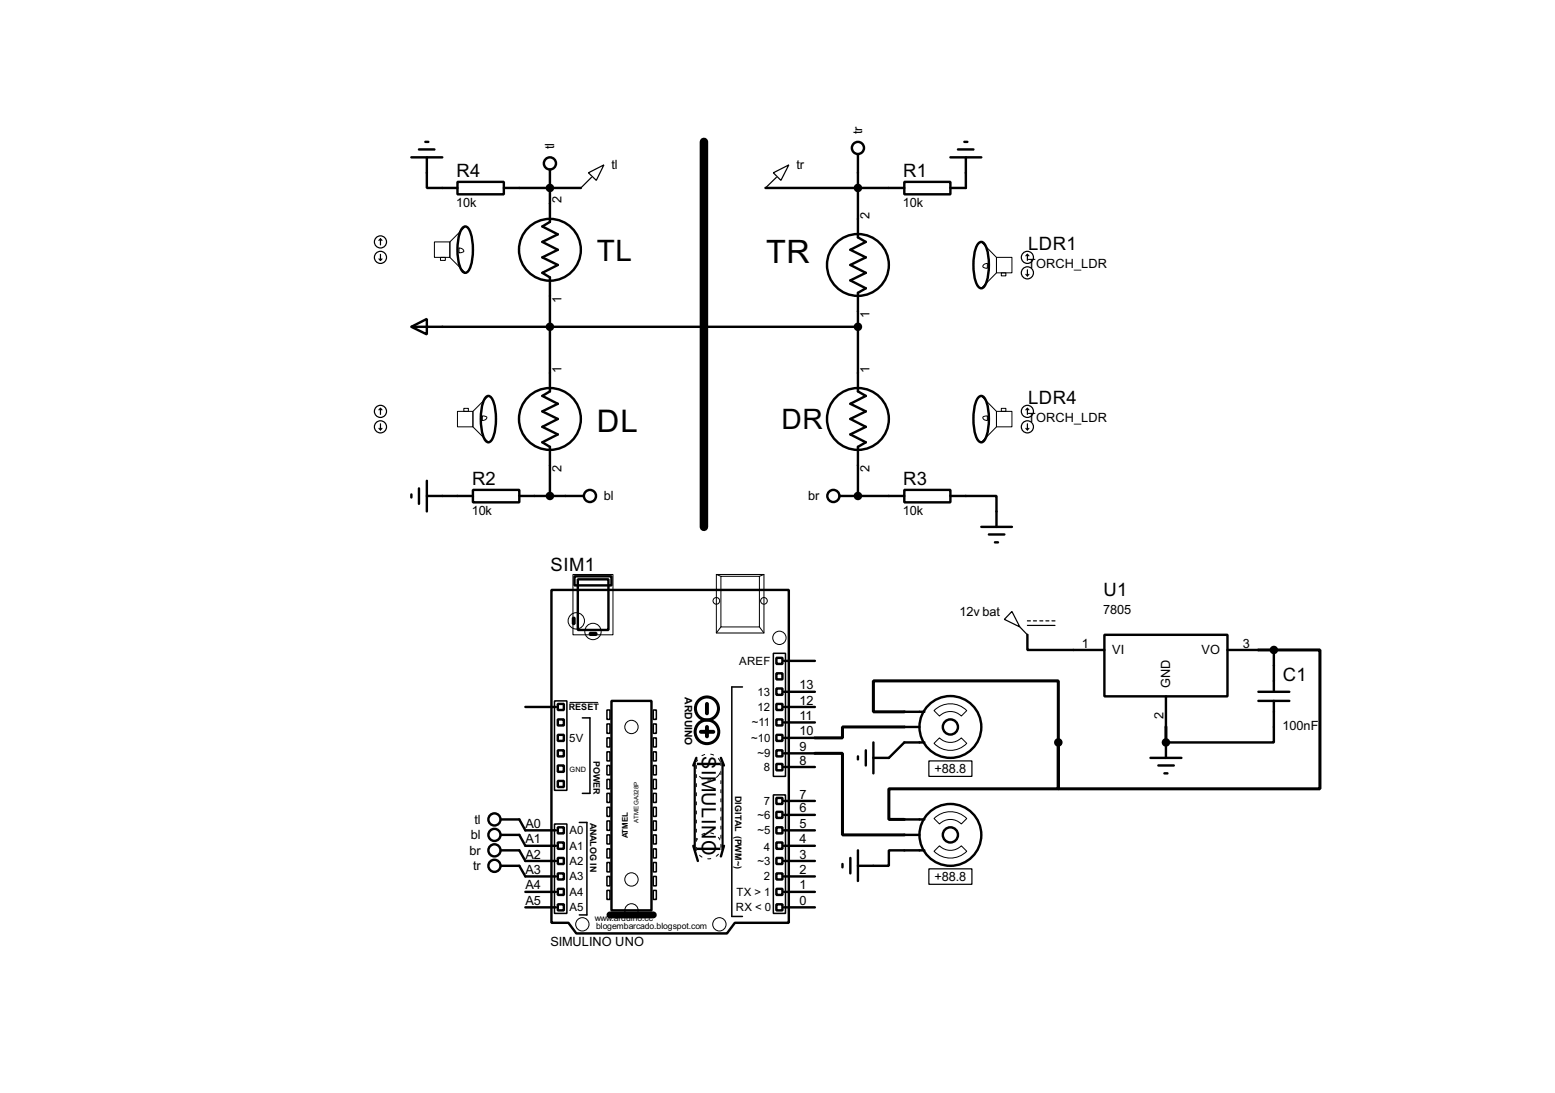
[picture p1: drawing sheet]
<svg xmlns="http://www.w3.org/2000/svg" width="256mm" height="180mm" viewBox="0 0 256 180" stroke-linecap="round" stroke-linejoin="round" font-family="sans-serif">
<g fill="none" stroke="#000" stroke-width=".4">
<path d="M67.9 26h5.1M69.1 24.7h2.6M70.2 23.4h.5M70.4 26v5h5.1M75.5 30h7.6v2.1h-7.6zM76.4 37.5l.4-.1a1.59 1.59 0 0 1 .9 1.4 9.1 9.1 0 0 1-.4 5.8l-.3 .3-.2 .1a1.58 1.58 0 0 1-1.1-1.4 9 9 0 0 1 .5-5.9zM83.1 31h12.7M90.7 28v8.6l-1.2 .8 2.5 1.3-2.5 1.2 2.5 1.3-2.5 1.3 2.5 1.2-2.5 1.3 1.2 .8v18.8l-1.2 .7 2.5 1.3-2.5 1.3 2.5 1.2-2.5 1.3 2.5 1.3-2.5 1.3 1.2 .7v8.1M126.3 31h22.9M141.5 25.5v13.7l1.3 .7-2.5 1.3 2.5 1.3-2.5 1.2 2.5 1.3-2.5 1.3 2.5 1.3-1.3 .7v16.3l1.3 .7-2.5 1.3 2.5 1.3-2.5 1.2 2.5 1.3-2.5 1.3 2.5 1.3-1.3 .7v8.1M149.2 30h7.6v2.1h-7.6zM156.8 26h5.1"/>
<path d="M158 24.7h2.6M159.1 23.4h.5M159.3 26v5h-2.5M161.5 40l.4-.1a1.56 1.56 0 0 1 .9 1.4 9.2 9.2 0 0 1-.4 5.9l-.3 .2-.2 .2a1.58 1.58 0 0 1-1.1-1.5 8.9 8.9 0 0 1 .5-5.8zM67.9 53.9l2.5-1.3v2.6zM67.9 53.9h73.6M70.4 79.3v5.1M80.3 65.4l.3-.1a1.56 1.56 0 0 1 .9 1.4 9.2 9.2 0 0 1-.4 5.9l-.3 .2-.2 .2a1.59 1.59 0 0 1-1-1.5 9.1 9.1 0 0 1 .4-5.8zM161.5 65.4l.4-.1a1.56 1.56 0 0 1 .9 1.4 9.2 9.2 0 0 1-.4 5.9l-.3 .2-.2 .2a1.58 1.58 0 0 1-1.1-1.5 8.9 8.9 0 0 1 .5-5.8zM67.9 81.6v.5M69.1 80.6v2.5M70.4 81.8h7.6"/>
<path d="M78 80.8h7.7v2.1h-7.7zM85.7 81.8h10.6M91 97.3h39.1v54.9h-8.9l-1.3 1.8h-24.8l-1.3-1.8h-2.8zM94.8 95.1h6.1v1.5h-6.1zM95.3 95.6h5.1v8.3h-5.1zM138.5 81.8h10.7M149.2 80.8h7.6v2.1h-7.6zM156.8 81.8h7.6v5.1M161.9 86.9h5M163.1 88.2h2.6M164.1 89.5h.5M86.7 116.6h5"/>
<path d="M92 118.7h1v1h-1zM92 116.1h1v1h-1zM94.5 101.9h.3v1h-.3zM97.3 104.4h1.1v.3h-1.1zM100.9 115.6h6.6v34.6h-6.6zM128.1 108.5h1v1h-1zM128.1 113.6h1v1h-1zM128.1 116.1h1v1h-1zM128.1 118.7h1v1h-1zM128.1 111.1h1v1h-1zM129.3 119.2h5.1M129.3 116.6h5.1"/>
<path d="M129.3 114.1h5.1M129.3 109h5.1M149.2 117.4h3.3M149.2 119.9h2.5M169.5 104.7v2.5h12.7M182.2 104.7h20.3v10.2h-20.3zM192.3 114.9v5M202.5 107.2h5.1M207.6 114.1h5.1M207.6 115.6h5.1M210.1 115.6v6.9h-17.8v2.5M210.1 107.2v6.9"/>
<path d="M82.6 135.2h3.1l1 1.8h5M82.6 137.7h3.1l1 1.8h5M92 123.8h1v1h-1zM92 128.8h1v1h-1zM92 136.5h1v1h-1zM92 139h1v1h-1zM92 126.3h1v1h-1zM92 121.2h1v1h-1zM114.4 139.5l.7 2.5M114.6 126h4.6v14h-4.6zM114.9 125l-.5 1.3M118.9 125l.5 1.3"/>
<path d="M119.4 139.5l-.5 1.8M128.1 121.2h1v1h-1zM128.1 123.8h1v1h-1zM128.1 131.6h1v1h-1zM128.1 133.9h1v1h-1zM128.1 136.5h1v1h-1zM128.1 139h1v1h-1zM128.1 126h1v1.1h-1zM129.3 139.5h5.1M129.3 137h5.1M129.3 134.4h5.1M129.3 132.1h5.1"/>
<path d="M129.3 126.5h5.1M129.3 124.3h5.1M129.3 121.7h5.1M141.5 124.8v.5M142.8 123.8v2.5M144.1 122.5v5.1M149.2 135.2h3.3M149.2 137.7h2.5M152.5 122.5h-3.3l-2.6 2.5h-2.5M189.8 125h5.1M191.1 126.3h2.5M192.1 127.6h.5"/>
<path d="M82.6 140.3h3.1l1 1.7h5M82.6 142.8h3.1l1 1.8h5M86.7 149.7h5M86.7 147.1h5M92 141.5h1v1h-1zM92 144.1h1v1h-1zM92 146.6h1v1h-1zM92 149.2h1v1h-1zM128.1 141.5h1v1h-1zM128.1 144.1h1v1h-1zM128.1 146.6h1v1h-1zM128.1 149.2h1v1h-1z"/>
<path d="M129.3 149.7h5.1M129.3 147.1h5.1M129.3 144.6h5.1M129.3 142h5.1M139 142.5v.6M140.3 141.5v2.6M141.5 140.3v5M152.5 140.3h-5.9v2.5h-5.1"/>
<circle cx="90.7" cy="27" r="1"/>
<circle cx="141.5" cy="24.4" r="1"/>
<circle cx="90.7" cy="41.2" r="5.1"/>
<circle cx="141.5" cy="43.7" r="5.1"/>
<circle cx="90.7" cy="69.1" r="5.1"/>
<circle cx="141.5" cy="69.1" r="5.1"/>
<circle cx="97.3" cy="81.8" r="1"/>
<circle cx="137.4" cy="81.8" r="1"/>
<circle cx="156.7" cy="119.9" r="5.1"/>
<circle cx="156.7" cy="119.9" r="1.25"/>
<circle cx="81.5" cy="135.2" r="1"/>
<circle cx="81.5" cy="137.7" r="1"/>
<circle cx="156.7" cy="137.7" r="5.1"/>
<circle cx="156.7" cy="137.7" r="1.25"/>
<circle cx="81.5" cy="140.3" r="1"/>
<circle cx="81.5" cy="142.8" r="1"/>
</g>
<g fill="#000">
<circle cx="90.7" cy="31" r=".2"/>
<circle cx="141.5" cy="81.8" r=".2"/>
<circle cx="192.3" cy="122.5" r=".25"/>
</g>
<g fill="none" stroke="#000" stroke-width=".5">
<path d="M149.2 119.9h-10.2v1.8h-4.6M149.2 117.4h-5.1v-5.1h30.5v10.2M192.3 119.9v2.6M207.6 107.2h10.1v22.9h-43.1v-7.6M134.4 124.3h4.6v13.4h10.2M174.6 122.5v7.6h-28v5.1h2.6"/>
<circle cx="116.6" cy="116.9" r="1.9"/>
<circle cx="116.6" cy="120.7" r="1.95"/>
</g>
<g fill="none" stroke="#000" stroke-width=".25">
<path d="M91.5 115.6h2v14.8h-2zM96.1 118.4h1.2v12.5h-1.2M100.1 117.1h.5v1.6h-.5zM100.1 119.4h.5v1.6h-.5zM107.8 117.1h.5v1.6h-.5zM107.8 119.4h.5v1.6h-.5zM122.5 113.3h-1.8v37.9h1.8M127.6 107.8h2v20.3h-2zM91.5 135.9h2v14.8h-2zM95.6 135.7h1.2v15.2h-1.2M100.1 121.7h.5v1.5h-.5zM100.1 124h.5v1.5h-.5z"/>
<path d="M100.1 126.3h.5v1.5h-.5zM100.1 128.6h.5v1.5h-.5zM100.1 130.9h.5v1.5h-.5zM100.1 133.2h.5v1.5h-.5zM100.1 135.4h.5v1.6h-.5zM100.1 137.7h.5v1.5h-.5zM107.8 121.7h.5v1.5h-.5zM107.8 124h.5v1.5h-.5zM107.8 126.3h.5v1.5h-.5zM107.8 128.6h.5v1.5h-.5zM107.8 130.9h.5v1.5h-.5zM107.8 133.2h.5v1.5h-.5z"/>
<path d="M107.8 135.4h.5v1.6h-.5zM107.8 137.7h.5v1.5h-.5zM127.6 131.1h2v19.6h-2zM100.1 140h.5v1.5h-.5zM100.1 142.3h.5v1.5h-.5zM100.1 144.6h.5v1.5h-.5zM100.1 146.9h.5v1.5h-.5zM107.8 140h.5v1.5h-.5zM107.8 142.3h.5v1.5h-.5zM107.8 144.6h.5v1.5h-.5zM107.8 146.9h.5v1.5h-.5z"/>
</g>
<g fill="none" stroke="#fff" stroke-width=".16">
<path d="M114.9 125.8v14.5M118.9 125.8v14.5"/>
<circle cx="116.8" cy="126.5" r="2.15"/>
<circle cx="116.8" cy="139.5" r="2.15"/>
</g>
<circle cx="116.8" cy="126.5" r="2.15" fill="none" stroke="#000" stroke-width=".16" stroke-dasharray="2 1 .5 1 .5 1"/>
<g fill="none" stroke="#000" stroke-width=".16" stroke-dasharray=".5 1">
<path d="M118.9 125.8v14.5M114.9 140.3v-14.5"/>
<circle cx="116.8" cy="139.5" r="2.15"/>
</g>
<path d="M116.6 116.1v1.6M116.6 119.9v1.6M115.6 120.7h2.1" fill="none" stroke="#000" stroke-width=".65"/>
<g fill="none" stroke="#000" stroke-width=".16">
<path d="M71.7 39.9h2.5v2.6h-2.5zM76.4 37.5a5.2 5.2 0 0 0-.9 3.7 5.1 5.1 0 0 0 .9 3.7l.4 .1-2.6-2.5v-2.6l2.6-2.5zM161.9 39.9l2.5 2.6v2.5l-2.5 2.6a1.59 1.59 0 0 0 .9-1.5 9.1 9.1 0 0 0-.4-5.8zM72.7 42.5h.8v.5h-.8zM75.7 40.9a.71 .71 0 0 1 .8 .6l-.8 .2zM162.3 43.6l.6-.1v.8l-.7-.2-.1-.1zM164.4 42.5h2.5v2.5h-2.5zM165.2 45h.7v.5h-.7zM75.5 67.9h2.5v2.5h-2.5zM76.5 67.4h.8v.5h-.8zM79.6 68.6l.6 .1 .1 .2a.65 .65 0 0 1-.7 .5zM80.3 65.4a5.2 5.2 0 0 0-1 3.7 5.4 5.4 0 0 0 1 3.7l.3 .2-2.6-2.6v-2.5l2.6-2.6z"/>
<path d="M161.9 65.3l2.5 2.6v2.5l-2.5 2.6a1.59 1.59 0 0 0 .9-1.5 9.1 9.1 0 0 0-.4-5.8zM162.2 68.7l.7-.1v.8a.62 .62 0 0 1-.8-.5zM164.4 67.9h2.5v2.5h-2.5zM165.2 67.4h.7v.5h-.7zM94.5 94.8h6.6v9.9h-6.6zM118.2 94.8h7.8v9.6h-7.8zM118.2 94.8l.7 .3M118.9 95.1h6.4v8.3h-6.4zM126 94.8l-.7 .3M94 115.9h4.6M118.9 103.4l-.7 1M125.3 103.4l.7 1"/>
<path d="M154.1 117.2a3.8 3.8 0 0 1 5.4 0l-.9 .9a2.54 2.54 0 0 0-3.6 0zM154.1 122.6l.9-.9a2.54 2.54 0 0 0 3.6 0l.9 .9a3.7 3.7 0 0 1-5.4 0zM154.1 135a3.8 3.8 0 0 1 5.4 0l-.9 .9a2.54 2.54 0 0 0-3.6 0zM154.1 140.4l.9-.9a2.54 2.54 0 0 0 3.6 0l.9 .9a3.8 3.8 0 0 1-5.4 0z"/>
<circle cx="118.1" cy="99.1" r=".55"/>
<circle cx="126" cy="99.1" r=".55"/>
<circle cx="95" cy="102.4" r="1.35"/>
<circle cx="97.8" cy="104.2" r="1.35"/>
<circle cx="104.1" cy="119.9" r="1.1"/>
<circle cx="128.5" cy="105.2" r="1.1"/>
<circle cx="96" cy="152.5" r="1.1"/>
<circle cx="104.1" cy="150.2" r="1.1"/>
<circle cx="104.1" cy="145.1" r="1.1"/>
<circle cx="118.6" cy="152.5" r="1.1"/>
</g>
<path d="M100.6 150.9h7.2" fill="none" stroke="#000" stroke-width="1.2"/>
<g fill="none" stroke="#000" stroke-width=".2">
<path d="M62.8 39.4v1M62.8 39.4l-.3 .3M62.8 39.4l.2 .3M97.1 28.5l2.5-1.3-1.2 2.6zM97.6 29.3l-1.8 1.7M127.6 28.5l2.5-1.3-1.3 2.6zM128.1 29.3l-1.8 1.7M62.5 42.7l.3 .3M62.8 42v1M63 42.7l-.2 .3M169.2 45.3l.3 .2M169.5 42v1"/>
<path d="M169.5 44.5v1M169.5 42l.2 .2M169.5 42l-.3 .2M169.7 45.3l-.2 .2M62.5 70.7l.3 .2M62.8 67.4l-.3 .2M62.8 67.4l.2 .2M62.8 67.4v1M62.8 69.9v1M63 70.7l-.2 .2M169.2 70.7l.3 .2M169.5 67.4v1"/>
<path d="M169.5 69.9v1M169.5 67.4l.2 .2M169.5 67.4l-.3 .2M169.7 70.7l-.2 .2M166.9 100.9l1.3 2.5-2.5-1.2zM168.2 103.4l1.3 1.3M169.5 102.4h.5M169.5 103.2h4.5M170.5 102.4h.5M171.5 102.4h.5M172.5 102.4h.5M173.5 102.4h.5"/>
<path d="M153.2 125.5h7.1v2.6h-7.1zM153.2 143.3h7.1v2.6h-7.1z"/>
<circle cx="62.7" cy="39.9" r="1"/>
<circle cx="62.7" cy="42.5" r="1"/>
<circle cx="169.4" cy="42.5" r="1"/>
<circle cx="169.4" cy="45" r="1"/>
<circle cx="62.7" cy="70.4" r="1"/>
<circle cx="62.7" cy="67.9" r="1"/>
<circle cx="169.4" cy="70.4" r="1"/>
<circle cx="169.4" cy="67.9" r="1"/>
</g>
<g fill="#000" stroke="#000" stroke-width=".4">
<circle cx="90.7" cy="31" r=".5"/>
<circle cx="141.5" cy="31" r=".5"/>
<circle cx="90.7" cy="53.9" r=".5"/>
<circle cx="141.5" cy="53.9" r=".5"/>
<circle cx="90.7" cy="81.8" r=".5"/>
<circle cx="141.5" cy="81.8" r=".5"/>
<circle cx="210.1" cy="107.2" r=".5"/>
<circle cx="174.5" cy="122.5" r=".5"/>
<circle cx="192.3" cy="122.5" r=".5"/>
</g>
<path d="M116.1 23.4v63.5" fill="none" stroke="#000" stroke-width="1.4"/>
<text font-size="6" x="126.3" y="43.4">TR</text>
<text font-size="5.8" x="98.4" y="71.2">DL</text>
<text font-size="5.5" x="98.4" y="43">TL</text>
<text font-size="5.2" x="128.9" y="70.8">DR</text>
<g font-size="3.7">
<text x="115.8" y="124.7" transform="rotate(90 115.8 124.7)">S</text>
<text x="115.8" y="127" transform="rotate(90 115.8 127)">IMULINO</text>
</g>
<g font-size="3.4">
<text x="75.3" y="29.2">R4</text>
<text x="149" y="29.2">R1</text>
<text x="169.6" y="41.2">LDR1</text>
<text x="169.6" y="66.6">LDR4</text>
<text x="77.9" y="80">R2</text>
<text x="149" y="80">R3</text>
<text x="90.8" y="94.1">SIM1</text>
<text x="182" y="98.4">U1</text>
<text x="211.6" y="112.3">C1</text>
</g>
<g font-size="2.4">
<text x="142.2" y="22.1" transform="rotate(-90 142.2 22.1)">tr</text>
<text x="91.4" y="24.6" transform="rotate(-90 91.4 24.6)">tl</text>
<text x="100.9" y="27.9">tl</text>
<text x="131.4" y="27.9">tr</text>
<text x="75.3" y="34.2">10k</text>
<text x="92.6" y="33.6" transform="rotate(-90 92.6 33.6)">2</text>
<text x="148.9" y="34.2">10k</text>
<text x="143.4" y="36.1" transform="rotate(-90 143.4 36.1)">2</text>
<text x="169.5" y="44.1">TORCH_LDR</text>
<text x="92.6" y="50" transform="rotate(-90 92.6 50)">1</text>
<text x="143.4" y="52.5" transform="rotate(-90 143.4 52.5)">1</text>
<text x="92.6" y="61.5" transform="rotate(-90 92.6 61.5)">1</text>
<text x="143.4" y="61.5" transform="rotate(-90 143.4 61.5)">1</text>
<text x="169.5" y="69.5">TORCH_LDR</text>
<text x="92.6" y="77.9" transform="rotate(-90 92.6 77.9)">2</text>
<text x="143.4" y="77.9" transform="rotate(-90 143.4 77.9)">2</text>
<text x="99.6" y="82.5">bl</text>
<text x="133.3" y="82.5">br</text>
<text x="77.8" y="85">10k</text>
<text x="148.9" y="85">10k</text>
<text x="158.3" y="101.6">12v bat</text>
<text x="182" y="101.3">7805</text>
<text x="178.5" y="106.8">1</text>
<text x="183.4" y="107.9">VI</text>
<text x="198.2" y="107.9">VO</text>
<text x="205" y="106.8">3</text>
<text x="131.9" y="113.7">13</text>
<text x="193" y="113.5" transform="rotate(-90 193 113.5)">GND</text>
<text x="131.9" y="118.8">11</text>
<text x="131.9" y="116.2">12</text>
<text x="191.9" y="118.6" transform="rotate(-90 191.9 118.6)">2</text>
<text x="131.9" y="123.9">9</text>
<text x="131.9" y="121.3">10</text>
<text x="211.6" y="120.4">100nF</text>
<text x="131.9" y="131.7">7</text>
<text x="131.9" y="126.1">8</text>
<text x="154.2" y="127.5">+88.8</text>
<text x="78.3" y="135.9">tl</text>
<text x="86.7" y="136.6">A0</text>
<text x="131.9" y="136.6">5</text>
<text x="131.9" y="134">6</text>
<text x="77.5" y="141">br</text>
<text x="77.7" y="138.4">bl</text>
<text x="78.1" y="143.5">tr</text>
<text x="86.7" y="141.6">A2</text>
<text x="86.7" y="139.1">A1</text>
<text x="131.9" y="141.6">3</text>
<text x="131.9" y="139.1">4</text>
<text x="86.7" y="149.3">A5</text>
<text x="86.7" y="146.7">A4</text>
<text x="86.7" y="144.2">A3</text>
<text x="131.9" y="149.3">0</text>
<text x="131.9" y="146.7">1</text>
<text x="131.9" y="144.2">2</text>
<text x="154.2" y="145.3">+88.8</text>
<text x="90.8" y="156.1">SIMULINO UNO</text>
</g>
<g font-size="2.1">
<text x="121.9" y="109.7">AREF</text>
<text x="124" y="119.8">~11</text>
<text x="125" y="114.8">13</text>
<text x="125" y="117.3">12</text>
<text x="93.9" y="122.4">5V</text>
<text x="123.9" y="122.4">~10</text>
<text x="125" y="124.9">~9</text>
<text x="126" y="127.2">8</text>
<text x="93.9" y="137.6">A0</text>
<text x="125" y="135.1">~6</text>
<text x="125" y="137.6">~5</text>
<text x="126" y="132.8">7</text>
<text x="93.9" y="140.2">A1</text>
<text x="93.9" y="142.7">A2</text>
<text x="125" y="142.7">~3</text>
<text x="126" y="140.4">4</text>
<text x="93.9" y="145.2">A3</text>
<text x="93.9" y="147.8">A4</text>
<text x="121.5" y="147.8">TX &gt; 1</text>
<text x="126" y="145.2">2</text>
<text x="93.9" y="150.3">A5</text>
<text x="121.4" y="150.3">RX &lt; 0</text>
</g>
<text font-size="1.9" x="113" y="115" transform="rotate(90 113 115)">ARDUINO</text>
<g font-size="1.7">
<text x="93.8" y="117.1">RESET</text>
<text x="97.9" y="125.6" transform="rotate(90 97.9 125.6)">POWER</text>
<text x="121.2" y="131.3" transform="rotate(90 121.2 131.3)">DIGITAL (PWM~)</text>
<text x="97.4" y="135.7" transform="rotate(90 97.4 135.7)">ANALOG IN</text>
</g>
<g font-size="1.6">
<text x="98.1" y="151.9">www.arduino.cc</text>
<text x="98.3" y="153.2">blogembarcado.blogspot.com</text>
</g>
<text font-size="1.5" x="103.6" y="138.3" transform="rotate(-90 103.6 138.3)">ATMEL</text>
<text font-size="1.4" x="93.9" y="127.4">GND</text>
<text font-size="1.2" x="105.3" y="135.7" transform="rotate(-90 105.3 135.7)">ATMEGA328P</text>
</svg>
